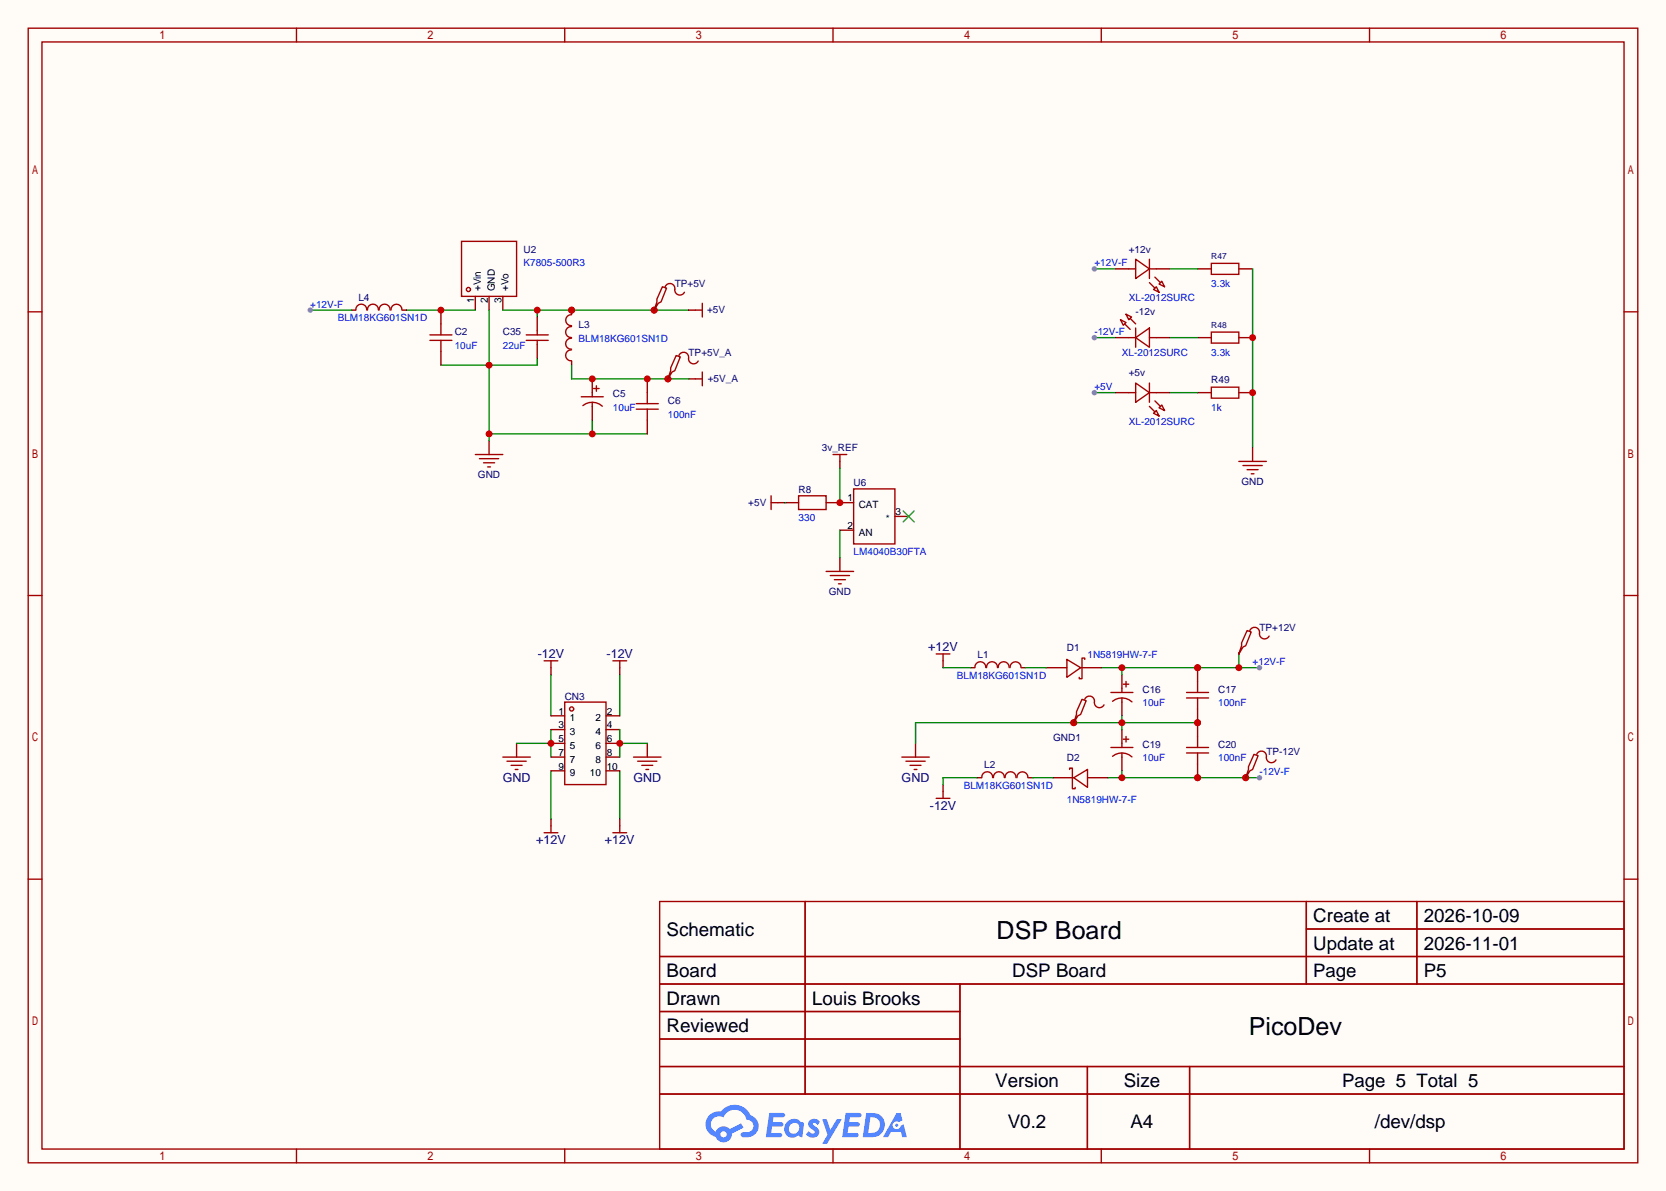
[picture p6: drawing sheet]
<svg xmlns="http://www.w3.org/2000/svg" width="308mm" height="220mm" viewBox="0 0 308 220" stroke-linecap="round" stroke-linejoin="round" font-family="sans-serif">
<path d="M0 0h307.6v220h-307.6z" fill="#fffcf7"/>
<g fill="none" stroke="#a10000" stroke-width=".25">
<path d="M5.2 5.2h297.2v209.6h-297.2zM7.7 7.7h292.1v204.5h-292.1zM54.7 5.2v2.5M104.3 5.2v2.5M153.8 5.2v2.5M203.3 5.2v2.5M252.9 5.2v2.5M5.2 57.6h2.5M299.8 57.6h2.6M5.2 110h2.5M299.8 110h2.6M5.2 162.4h2.5"/>
<path d="M121.8 166.5h178v45.7h-178zM121.8 176.7h178M148.7 166.5v35.6M241.2 166.5v15.2M241.2 171.6h58.6M261.6 166.5v15.2M299.8 162.4h2.6M121.8 181.7h178M121.8 186.8h55.4M121.8 197h178M121.8 191.9h55.4M177.2 181.7v30.5"/>
<path d="M200.8 197v15.2M219.6 197v15.2M54.7 212.2v2.6M104.3 212.2v2.6M121.8 202.1h178M153.8 212.2v2.6M203.3 212.2v2.6M252.9 212.2v2.6"/>
</g>
<g fill="#5487ff">
<path d="M149.5 206.9a1.3 1.3 0 0 1 1.9 .3l-.4 .6a.54 .54 0 0 0-1-.2l.2 .2a1.58 1.58 0 0 1 1 1.5 1.43 1.43 0 0 1-2.4 .2l.5-.6a.64 .64 0 0 0 .5 .5 .64 .64 0 0 0 .6-.3l-.1-.3a1.6 1.6 0 0 1-1.1-1.5z"/>
<path d="M151.8 206.7h.8l.7 2 1.2-2h.9l-2.7 4.5h-.9l1-1.6z"/>
<path d="M142 205.5h1.7a1.31 1.31 0 0 1 1.2 .2 .4 .4 0 0 1-.3 .6h-1.8l-.1 1h1.6a.4 .4 0 0 1 .3 .4 .4 .4 0 0 1-.4 .4h-1.6l-.2 1.2 .8-.1a1.23 1.23 0 0 1 1.2 .2 .39 .39 0 0 1-.4 .6h-2.6z"/>
<path d="M156.1 205.5h1.7a1.32 1.32 0 0 1 1.2 .2 .39 .39 0 0 1-.3 .6h-1.8l-.1 1h1.6a.4 .4 0 0 1 .4 .4 .4 .4 0 0 1-.5 .4h-1.6l-.2 1.1h.8a1.23 1.23 0 0 1 1.2 .2 .39 .39 0 0 1-.4 .6h-2.6z"/>
<path d="M165.5 205.6h.8l.3 1.3-.6 .3a.75 .75 0 0 0-1.1 .3 .75 .75 0 0 0 .5 1.1 .75 .75 0 0 0 .9-.7l.5-.3 .6 2.4h-.8l-.3-.9h-1.8l-.5 .9h-1z"/>
<path d="M159.9 205.6l-.6 4.4h1.4a2.27 2.27 0 0 0 2.7-2.3 2.27 2.27 0 0 0-2.7-2.1zM160.7 206.3a1.5 1.5 0 0 1 1.8 1.6 1.5 1.5 0 0 1-1.9 1.3h-.3z"/>
<path d="M145.4 207.2a1.62 1.62 0 0 0-.4 2.1 1.62 1.62 0 0 0 2 .6l.3-.2 .4 .2 .4 .1 .3-2.4-.1-.3-.5-.1a1.58 1.58 0 0 0-2.4 0zM146 207.7a.99 .99 0 0 1 1.6 .3 .99 .99 0 0 1-.9 1.4 .94 .94 0 0 1-1-.6 .94 .94 0 0 1 .3-1.1z"/>
<path d="M131 206a2.37 2.37 0 0 0 1.1 4 1.54 1.54 0 0 0 1.8 1 1.54 1.54 0 0 0 1.2-1.6l2.2-1.1-.5-.8-2.1 1a1.57 1.57 0 0 0-2.6 .5 1.5 1.5 0 0 1-.7-2.1 1.5 1.5 0 0 1 2.2-.5 2.23 2.23 0 0 1 2.3-1.4 2.23 2.23 0 0 1 2 1.8 1.16 1.16 0 0 1 1.2 1.1 1.16 1.16 0 0 1-1.1 1.2h-.7a.47 .47 0 0 0-.5 .4 .47 .47 0 0 0 .4 .5 2.23 2.23 0 0 0 2.2-.6 2.23 2.23 0 0 0 .5-2.3 2.16 2.16 0 0 0-1.3-1.1 3.2 3.2 0 0 0-5.5-.7l-1.1 .1zM133 209.5a.6 .6 0 0 1 1.2 0 .6 .6 0 0 1-1.2 0z"/>
<circle cx="165.6" cy="207.8" r=".28"/>
</g>
<g fill="none" stroke="#a10000" stroke-width=".25">
<path d="M85.2 44.6h10.2v10.1h-10.2z"/>
<circle cx="86.5" cy="53.5" r=".38"/>
</g>
<path d="M87.8 54.7v2.6M90.3 54.7v2.6M92.8 54.7v2.6" fill="none" stroke="#870000" stroke-width=".25"/>
<path d="M92.8 57.3h34.3M99.2 57.3v1.2" fill="none" stroke="#008700" stroke-width=".25"/>
<g fill="#c00">
<circle cx="105.5" cy="57.3" r=".63"/>
<circle cx="120.8" cy="57.3" r=".63"/>
<circle cx="99.2" cy="57.3" r=".63"/>
</g>
<path d="M127.1 57.3h1.3M90.3 81.4v2.5M143.6 92.8h1.3" fill="none" stroke="#870000" stroke-width=".25"/>
<path d="M128.4 57.3h1.3M129.7 56v2.5M87.8 83.9h5M88.5 84.7h3.6M89.3 85.5h2M90 86.2h.6M142.4 91.6v2.5M142.4 92.8h1.2" fill="none" stroke="#a10000" stroke-width=".25"/>
<path d="M90.3 57.3v24.1M99.2 66.2v1.2h-17.8M109.3 77.6v2.5M90.3 80.1h29.2" fill="none" stroke="#008700" stroke-width=".25"/>
<g fill="#c00">
<circle cx="90.3" cy="80.1" r=".63"/>
<circle cx="90.3" cy="67.4" r=".63"/>
<circle cx="109.3" cy="80.1" r=".63"/>
</g>
<path d="M75.1 57.3h12.7" fill="none" stroke="#008700" stroke-width=".25"/>
<path d="M81.4 59.8v2M79.4 62.9h4M79.4 61.8h4" fill="none" stroke="#a10000" stroke-width=".25"/>
<path d="M81.4 57.3v2.5M81.4 64.9v2.5" fill="none" stroke="#870000" stroke-width=".25"/>
<circle cx="81.4" cy="57.3" r=".63" fill="#c00"/>
<g fill="none" stroke="#a10000" stroke-width=".25">
<path d="M81.4 62.9v2M92.8 139.8h5.1M104.3 129.7h7.6v15.2h-7.6zM117 139.8h5M93.6 140.6h3.6M94.4 141.4h2M95.1 142.1h.5M117.7 140.6h3.6M118.5 141.4h2M119.3 142.1h.5"/>
<circle cx="105.5" cy="130.9" r=".38"/>
</g>
<path d="M95.4 137.3v2.5M101.7 132.2h2.6M101.7 134.7h2.6M101.7 137.3h2.6M111.9 139.8h2.5M119.5 137.3v2.5M111.9 142.4h2.5" fill="none" stroke="#870000" stroke-width=".25"/>
<path d="M95.4 137.3h6.3M101.7 124.6v7.6M101.7 134.7v5.1M114.4 124.6v7.6M101.7 142.4v8.9M114.4 142.4v8.9" fill="none" stroke="#008700" stroke-width=".25"/>
<circle cx="101.7" cy="137.3" r=".63" fill="#c00"/>
<path d="M101.7 139.8h2.6M111.9 137.3h2.5M111.9 134.7h2.5M111.9 132.2h2.5M101.7 142.4h2.6" fill="none" stroke="#870000" stroke-width=".25"/>
<path d="M114.4 137.3h5.1M114.4 134.7v5.1" fill="none" stroke="#008700" stroke-width=".25"/>
<circle cx="114.4" cy="137.3" r=".63" fill="#c00"/>
<path d="M109.3 70v2.5M109.3 75.1v2.5M101.7 123.3v1.3M114.4 123.3v1.3M169 137.3v2.5M174.1 122v1.3M207.1 124.6v2.5M207.1 129.7v2.5M207.1 134.7v2.6M207.1 139.8v2.6M101.7 151.3v1.2M114.4 151.3v1.2" fill="none" stroke="#870000" stroke-width=".25"/>
<g fill="none" stroke="#a10000" stroke-width=".25">
<path d="M107.3 73.3h4.1M107.6 74.9a2.74 2.74 0 0 1 3.6 .1M109.3 72.5v.8M109.3 74.3v.8M109.6 71.8h1M110.1 71.2v1.1M100.5 122h2.5M101.7 122v1.3M113.2 122h2.5M114.4 122v1.3M166.5 139.8h5.1M172.8 120.8h2.6"/>
<path d="M174.1 120.8v1.2M205.1 127.9h4.1M205.1 138h4.1M205.4 129.5a2.74 2.74 0 0 1 3.6 .1M205.4 139.7a2.74 2.74 0 0 1 3.6 .1M207.1 127.1v.8M207.1 128.9v.8M207.1 137.3v.7M207.1 139.1v.7M207.4 126.4h1M207.4 136.5h1M207.9 125.9v1"/>
<path d="M207.9 136v1M100.5 153.8h2.5M101.7 152.5v1.3M113.2 153.8h2.5M114.4 152.5v1.3M167.3 140.6h3.5M168 141.4h2.1M168.8 142.1h.5"/>
</g>
<path d="M203.3 123.3h29.2M207.1 123.3v1.3M228.7 120.8v2.5" fill="none" stroke="#008700" stroke-width=".25"/>
<g fill="#c00">
<circle cx="221.1" cy="123.3" r=".63"/>
<circle cx="207.1" cy="123.3" r=".63"/>
<circle cx="228.7" cy="123.3" r=".63"/>
</g>
<circle cx="232.5" cy="123.3" r=".51" fill="#999"/>
<path d="M207.1 132.2v2.5M221.1 133.5h-52.1v3.8" fill="none" stroke="#008700" stroke-width=".25"/>
<g fill="#c00">
<circle cx="221.1" cy="133.5" r=".63"/>
<circle cx="207.1" cy="133.5" r=".63"/>
<circle cx="198.2" cy="133.5" r=".63"/>
</g>
<path d="M193.2 123.3h3.8M199.5 123.3h3.8M174.1 144.9v1.3M194.4 143.6h3.8M200.8 143.6h3.8" fill="none" stroke="#870000" stroke-width=".25"/>
<path d="M197 121.8l2.5 1.5-2.5 1.8zM200.3 121.8v-.3h-.5v3.8h-.5v-.2M172.8 147.4h2.6M174.1 146.2v1.2M197.5 142.1v-.2h.5v3.8h.5v-.3M198.2 143.6l2.6-1.5v3.3z" fill="none" stroke="#a10000" stroke-width=".25"/>
<path d="M204.6 143.6h27.9M207.1 142.4v1.2" fill="none" stroke="#008700" stroke-width=".25"/>
<g fill="#c00">
<circle cx="221.1" cy="143.6" r=".63"/>
<circle cx="207.1" cy="143.6" r=".63"/>
<circle cx="230" cy="143.6" r=".63"/>
</g>
<circle cx="232.5" cy="143.6" r=".51" fill="#999"/>
<path d="M180.5 143.6h-6.4v1.3" fill="none" stroke="#008700" stroke-width=".25"/>
<path d="M198.2 133.2v.3" fill="none" stroke="#870000" stroke-width=".25"/>
<circle cx="198.2" cy="133.5" r=".63" fill="#c00"/>
<path d="M199.8 129.2l.7 .2-1 2.6-.5 .2-.8 1.3 .6-1.5v-.6zM200.3 129.2a.93 .93 0 0 1 1.1-.6 .93 .93 0 0 1 .7 1.1 .94 .94 0 0 0 .6 1 .94 .94 0 0 0 1.1-.5M219.1 128.9h4M219.1 127.9h4M221.1 125.9v2" fill="none" stroke="#a10000" stroke-width=".25"/>
<path d="M221.1 123.3v2.6M221.1 130.9v2.6" fill="none" stroke="#870000" stroke-width=".25"/>
<circle cx="221.1" cy="123.3" r=".63" fill="#c00"/>
<path d="M117.5 75.6h4M117.5 74.5h4M119.5 72.5v2M119.5 75.6v2M219.1 139.1h4M221.1 128.9v2" fill="none" stroke="#a10000" stroke-width=".25"/>
<path d="M119.5 70v2.5M119.5 77.6v2.5M221.1 141.1v2.5" fill="none" stroke="#870000" stroke-width=".25"/>
<circle cx="221.1" cy="143.6" r=".63" fill="#c00"/>
<path d="M219.1 138h4M221.1 136v2" fill="none" stroke="#a10000" stroke-width=".25"/>
<path d="M221.1 133.5v2.5" fill="none" stroke="#870000" stroke-width=".25"/>
<circle cx="221.1" cy="133.5" r=".63" fill="#c00"/>
<path d="M157.6 90.3h7.6v10.2h-7.6zM180 123.3a1.01 1.01 0 0 1 1-1.1 1.01 1.01 0 0 1 1 1.1M182.1 123.3a1.01 1.01 0 0 1 1.1-1.1 1.01 1.01 0 0 1 1 1.1M184.3 123.3a1.01 1.01 0 0 1 1-1.1 1.01 1.01 0 0 1 1 1.1M186.5 123.3a1.01 1.01 0 0 1 1-1.1 1.01 1.01 0 0 1 1 1.1M221.1 139.1v2" fill="none" stroke="#a10000" stroke-width=".25"/>
<path d="M105.5 57.3v.7M155.1 92.8h2.5M155.1 97.9h2.5M165.2 95.4h2.6M179.2 123.3h.8M188.6 123.3h.8" fill="none" stroke="#870000" stroke-width=".25"/>
<path d="M166.8 94.4l2 2M168.8 94.4l-2 2" fill="none" stroke="#3c3" stroke-width=".25"/>
<circle cx="105.5" cy="57.3" r=".63" fill="#c00"/>
<path d="M64.9 57.3h.8M74.3 57.3h.8M105.5 66.7v.7M127.1 70h1.3M155.1 85.2v1.3M155.1 103v2.5M180.5 143.6h.7M189.9 143.6h.7" fill="none" stroke="#870000" stroke-width=".25"/>
<g fill="none" stroke="#a10000" stroke-width=".25">
<path d="M65.7 57.3a1.01 1.01 0 0 1 1-1.1 1.01 1.01 0 0 1 1 1.1M67.8 57.3a1.01 1.01 0 0 1 1.1-1.1 1.01 1.01 0 0 1 1 1.1M70 57.3a1.01 1.01 0 0 1 1-1.1 1.01 1.01 0 0 1 1 1.1M72.2 57.3a1.01 1.01 0 0 1 1-1.1 1.01 1.01 0 0 1 1 1.1M105.5 58.1a1.01 1.01 0 0 0-1.1 1 1.01 1.01 0 0 0 1.1 1M105.5 62.5a1.01 1.01 0 0 0-1.1 1 1.01 1.01 0 0 0 1.1 1M105.5 60.3a1.01 1.01 0 0 0-1.1 1 1.01 1.01 0 0 0 1.1 1M105.5 64.6a1.01 1.01 0 0 0-1.1 1 1.01 1.01 0 0 0 1.1 1M128.4 70h1.3M129.7 68.7v2.5M153.8 83.9h2.5M155.1 83.9v1.3"/>
<path d="M152.5 105.5h5.1M153.3 106.3h3.5M154.1 107.1h2M154.8 107.8h.5M181.3 143.6a1.01 1.01 0 0 1 1-1.1 1.01 1.01 0 0 1 1 1.1M183.4 143.6a1.01 1.01 0 0 1 1-1.1 1.01 1.01 0 0 1 1 1.1M185.6 143.6a1.01 1.01 0 0 1 1-1.1 1.01 1.01 0 0 1 1 1.1M187.8 143.6a1.01 1.01 0 0 1 1-1.1 1.01 1.01 0 0 1 1 1.1"/>
</g>
<path d="M105.5 67.4v2.6h21.6M155.1 86.5v6.3M155.1 97.9v5.1M174.1 123.3h5.1M189.4 123.3h3.8M190.6 143.6h3.8" fill="none" stroke="#008700" stroke-width=".25"/>
<g fill="#c00">
<circle cx="109.3" cy="70" r=".63"/>
<circle cx="119.5" cy="70" r=".63"/>
<circle cx="123.3" cy="70" r=".63"/>
</g>
<path d="M205.9 49.7h2.5M213.5 49.7h2.5M221.1 49.7h2.5M228.7 49.7h2.6M205.9 72.5h2.5M205.9 62.4h2.5M213.5 72.5h2.5M213.5 62.4h2.5M221.1 72.5h2.5M221.1 62.4h2.5M228.7 72.5h2.6M228.7 62.4h2.6" fill="none" stroke="#870000" stroke-width=".25"/>
<g fill="none" stroke="#a10000" stroke-width=".25">
<path d="M206.9 59.1l1 .5-.5 .5zM207.6 59.8l1.1 1M207.9 58l1 .5-.5 .6zM208.4 49.7h1.3M208.7 58.8l1 1M209.7 47.9l2.5 1.8-2.5 1.7zM212.2 52.2l1 1M212.2 49.7h1.3M212.2 47.9v3.5M213 53.5l.5-.5 .5 1zM213.2 51.2l1 1M214 52.5l.5-.6 .5 1.1z"/>
<path d="M223.6 48.6h5.1v2.1h-5.1zM208.4 62.4h1.3M208.4 72.5h1.3M209.7 62.4l2.5-1.8v3.5zM209.7 70.7l2.5 1.8-2.5 1.8zM209.7 60.6v3.5M212.2 70.7v3.6M212.2 62.4h1.3M212.2 75.1l1 1M212.2 72.5h1.3M213 76.3l.5-.5 .5 1zM213.2 74l1 1.1"/>
<path d="M214 75.3l.5-.5 .5 1zM223.6 71.5h5.1v2h-5.1zM223.6 61.3h5.1v2.1h-5.1z"/>
</g>
<path d="M202.1 49.7h3.8" fill="none" stroke="#008700" stroke-width=".25"/>
<circle cx="202.1" cy="49.7" r=".51" fill="#999"/>
<path d="M216 49.7h5.1M231.3 49.7v33" fill="none" stroke="#008700" stroke-width=".25"/>
<g fill="#c00">
<circle cx="231.3" cy="62.4" r=".63"/>
<circle cx="231.3" cy="72.5" r=".63"/>
</g>
<path d="M231.3 82.7v2.5" fill="none" stroke="#870000" stroke-width=".25"/>
<path d="M228.7 85.2h5.1M229.5 86h3.5M230.3 86.7h2M231 87.5h.5" fill="none" stroke="#a10000" stroke-width=".25"/>
<path d="M202.1 62.4h3.8M216 62.4h5.1" fill="none" stroke="#008700" stroke-width=".25"/>
<circle cx="202.1" cy="62.4" r=".51" fill="#999"/>
<path d="M202.1 72.5h3.8M216 72.5h5.1" fill="none" stroke="#008700" stroke-width=".25"/>
<circle cx="202.1" cy="72.5" r=".51" fill="#999"/>
<path d="M228.7 120.5v.3M230 143.4v.2" fill="none" stroke="#870000" stroke-width=".25"/>
<path d="M230.3 116.5l.7 .2-1 2.6-.5 .2-.8 1.3 .5-1.5v-.6zM230.8 116.5a.93 .93 0 0 1 1.1-.6 .93 .93 0 0 1 .6 1.1 .94 .94 0 0 0 .7 1 .94 .94 0 0 0 1.1-.5" fill="none" stroke="#a10000" stroke-width=".25"/>
<circle cx="230" cy="143.6" r=".63" fill="#c00"/>
<path d="M231.5 139.3l.8 .3-1 2.5-.5 .3-.8 1.2 .5-1.5v-.5zM232 139.3a.93 .93 0 0 1 1.2-.5 .93 .93 0 0 1 .6 1 .94 .94 0 0 0 .7 1 .94 .94 0 0 0 1.1-.5" fill="none" stroke="#a10000" stroke-width=".25"/>
<path d="M120.8 57v.3" fill="none" stroke="#870000" stroke-width=".25"/>
<circle cx="120.8" cy="57.3" r=".63" fill="#c00"/>
<path d="M122.3 53l.8 .2-1.1 2.6-.5 .2-.7 1.3 .5-1.5v-.6zM122.8 53a.93 .93 0 0 1 1.1-.6 .93 .93 0 0 1 .7 1.1 .94 .94 0 0 0 .7 1 .94 .94 0 0 0 1.1-.5" fill="none" stroke="#a10000" stroke-width=".25"/>
<path d="M123.3 69.7v.3" fill="none" stroke="#870000" stroke-width=".25"/>
<circle cx="123.3" cy="70" r=".63" fill="#c00"/>
<path d="M97.2 62.9h4M97.2 61.8h4M99.2 61.1v.7M99.2 62.9v.7M124.8 65.7l.8 .2-1 2.6-.5 .2-.8 1.3 .5-1.5v-.6zM125.3 65.7a.93 .93 0 0 1 1.2-.6 .93 .93 0 0 1 .6 1.1 .94 .94 0 0 0 .7 1 .94 .94 0 0 0 1.1-.5M147.4 91.6h5.1v2.5h-5.1z" fill="none" stroke="#a10000" stroke-width=".25"/>
<path d="M99.2 58.5v2.6M99.2 63.6v2.6M152.5 92.8h2.6" fill="none" stroke="#870000" stroke-width=".25"/>
<circle cx="155.1" cy="92.8" r=".63" fill="#c00"/>
<path d="M144.9 92.8h2.5" fill="none" stroke="#870000" stroke-width=".25"/>
<path d="M57.3 57.3h7.6M144.9 92.8h.1" fill="none" stroke="#008700" stroke-width=".25"/>
<circle cx="57.3" cy="57.3" r=".51" fill="#999"/>
<g font-size="4.6">
<text x="184" y="173.4">DSP Board</text>
<text x="230.6" y="191.2">PicoDev</text>
</g>
<g font-size="3.5">
<text x="123.1" y="172.8">Schematic</text>
<text x="242.5" y="170.3">Create at</text>
<text x="262.9" y="170.3">2026-10-09</text>
<text x="242.5" y="175.4">Update at</text>
<text x="262.9" y="175.4">2026-11-01</text>
<text x="123.1" y="180.5">Board</text>
<text x="123.1" y="185.5">Drawn</text>
<text x="149.9" y="185.5">Louis Brooks</text>
<text x="186.9" y="180.5">DSP Board</text>
<text x="262.9" y="180.5">P5</text>
<text x="123.1" y="190.6">Reviewed</text>
<text x="183.8" y="200.8">Version</text>
<text x="207.5" y="200.8">Size</text>
<text x="186.1" y="208.4">V0.2</text>
<text x="208.7" y="208.4">A4</text>
<text x="253.8" y="208.4">/dev/dsp</text>
</g>
<g font-size="3.4">
<text x="242.5" y="180.4">Page</text>
<text x="247.8" y="200.8">Page 5 Total 5</text>
</g>
<g font-size="2.3" fill="#000080">
<text x="99.3" y="121.6">-12V</text>
<text x="112" y="121.6">-12V</text>
<text x="171.4" y="120.3">+12V</text>
<text x="92.8" y="144.4">GND</text>
<text x="116.9" y="144.4">GND</text>
<text x="166.5" y="144.4">GND</text>
<text x="171.7" y="149.5">-12V</text>
<text x="99" y="155.9">+12V</text>
<text x="111.7" y="155.9">+12V</text>
</g>
<g font-size="1.8" fill="#000080">
<text x="96.6" y="46.7">U2</text>
<text x="208.4" y="46.7">+12v</text>
<text x="124.6" y="53">TP+5V</text>
<text x="66.2" y="55.5">L4</text>
<text x="130.5" y="57.8">+5V</text>
<text x="209.7" y="58.1">-12v</text>
<text x="83.9" y="61.9">C2</text>
<text x="92.8" y="61.9">C35</text>
<text x="106.8" y="60.6">L3</text>
<text x="127.1" y="65.7">TP+5V_A</text>
<text x="130.7" y="70.5">+5V_A</text>
<text x="208.4" y="69.5">+5v</text>
<text x="223.6" y="70.8">R49</text>
<text x="113.2" y="73.3">C5</text>
<text x="123.3" y="74.6">C6</text>
<text x="151.7" y="83.2">3v_REF</text>
<text x="88.2" y="88.3">GND</text>
<text x="157.6" y="89.8">U6</text>
<text x="229.2" y="89.6">GND</text>
<text x="138.2" y="93.4">+5V</text>
<text x="147.4" y="91.1">R8</text>
<text x="153" y="109.9">GND</text>
<text x="232.5" y="116.5">TP+12V</text>
<text x="180.5" y="121.6">L1</text>
<text x="197" y="120.3">D1</text>
<text x="104.3" y="129.2">CN3</text>
<text x="210.9" y="127.9">C16</text>
<text x="224.9" y="127.9">C17</text>
<text x="194.4" y="136.8">GND1</text>
<text x="181.7" y="141.9">L2</text>
<text x="197" y="140.6">D2</text>
<text x="210.9" y="138.1">C19</text>
<text x="224.9" y="138.1">C20</text>
<text x="233.8" y="139.4">TP-12V</text>
</g>
<g font-size="1.8">
<text x="88.8" y="53.8" transform="rotate(-90 88.8 53.8)">+Vin</text>
<text x="91.3" y="53.8" transform="rotate(-90 91.3 53.8)">GND</text>
<text x="93.9" y="53.8" transform="rotate(-90 93.9 53.8)">+Vo</text>
<text x="87.5" y="55.9" transform="rotate(-90 87.5 55.9)">1</text>
<text x="90.1" y="55.9" transform="rotate(-90 90.1 55.9)">2</text>
<text x="92.6" y="55.9" transform="rotate(-90 92.6 55.9)">3</text>
<text x="156.5" y="92.6">1</text>
<text x="158.5" y="93.9">CAT</text>
<text x="165.4" y="95.1">3</text>
<text x="156.5" y="97.7">2</text>
<text x="158.5" y="99">AN</text>
<text x="163.6" y="96.4">*</text>
<text x="103.1" y="132">1</text>
<text x="112" y="132">2</text>
<text x="103.1" y="134.5">3</text>
<text x="103.1" y="137.1">5</text>
<text x="105.2" y="133.2">1</text>
<text x="105.2" y="135.8">3</text>
<text x="109.9" y="135.8">4</text>
<text x="109.9" y="133.2">2</text>
<text x="112" y="137.1">6</text>
<text x="112" y="134.5">4</text>
<text x="103.1" y="139.6">7</text>
<text x="103.1" y="142.1">9</text>
<text x="105.2" y="138.3">5</text>
<text x="105.2" y="140.9">7</text>
<text x="105.2" y="143.4">9</text>
<text x="108.9" y="143.4">10</text>
<text x="109.9" y="140.9">8</text>
<text x="109.9" y="138.3">6</text>
<text x="112" y="142.1">10</text>
<text x="112" y="139.6">8</text>
</g>
<g font-size="1.8" fill="#00f">
<text x="96.6" y="49.2">K7805-500R3</text>
<text x="202.1" y="49.2">+12V-F</text>
<text x="223.6" y="53">3.3k</text>
<text x="57.3" y="56.8">+12V-F</text>
<text x="62.4" y="59.4">BLM18KG601SN1D</text>
<text x="208.4" y="55.5">XL-2012SURC</text>
<text x="83.9" y="64.4">10uF</text>
<text x="92.8" y="64.4">22uF</text>
<text x="106.8" y="63.2">BLM18KG601SN1D</text>
<text x="202.1" y="61.9">-12V-F</text>
<text x="207.1" y="65.7">XL-2012SURC</text>
<text x="223.6" y="65.7">3.3k</text>
<text x="113.2" y="75.9">10uF</text>
<text x="123.3" y="77.1">100nF</text>
<text x="202.1" y="72.1">+5V</text>
<text x="223.6" y="75.9">1k</text>
<text x="208.4" y="78.4">XL-2012SURC</text>
<text x="147.4" y="96.2">330</text>
<text x="157.6" y="102.5">LM4040B30FTA</text>
<text x="176.7" y="125.4">BLM18KG601SN1D</text>
<text x="200.8" y="121.6">1N5819HW-7-F</text>
<text x="231.3" y="122.9">+12V-F</text>
<text x="210.9" y="130.5">10uF</text>
<text x="224.9" y="130.5">100nF</text>
<text x="210.9" y="140.6">10uF</text>
<text x="224.9" y="140.6">100nF</text>
<text x="232.5" y="143.2">-12V-F</text>
<text x="177.9" y="145.7">BLM18KG601SN1D</text>
<text x="197" y="148.3">1N5819HW-7-F</text>
</g>
<g font-size="1.6" fill="#000080">
<text x="223.6" y="47.9">R47</text>
<text x="223.6" y="60.6">R48</text>
</g>
</svg>
